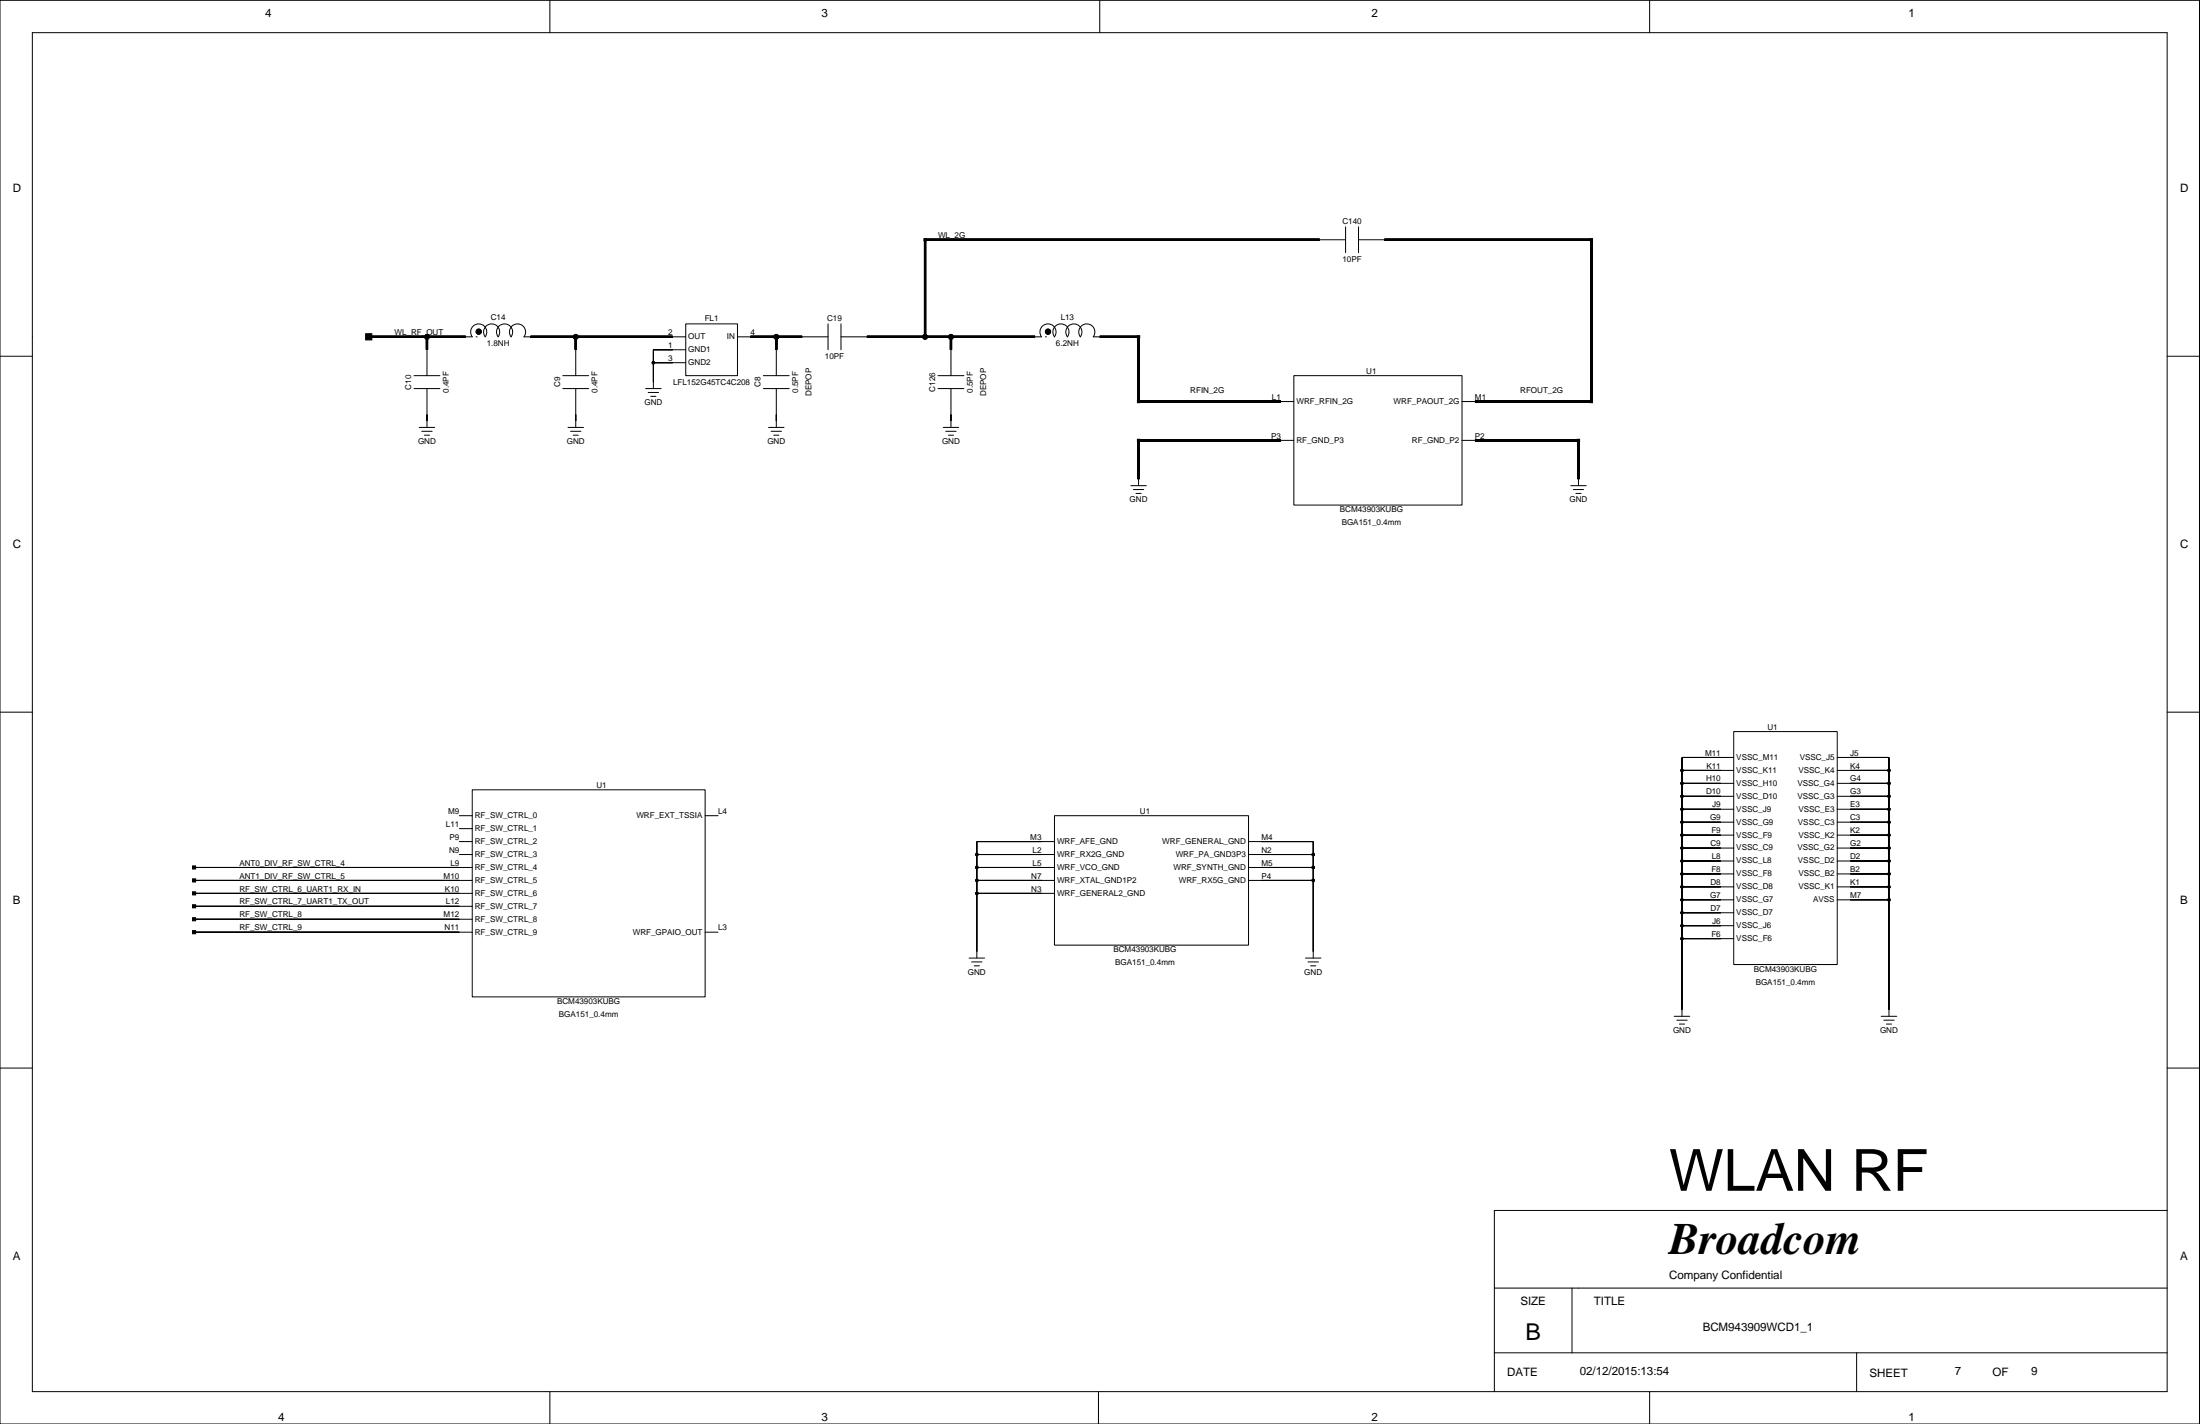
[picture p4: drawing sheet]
<svg xmlns="http://www.w3.org/2000/svg" width="432mm" height="279mm" viewBox="0 0 432 279" stroke-linecap="round" stroke-linejoin="round" font-family="sans-serif">
<g fill="none" stroke="#000" stroke-width=".2">
<path d="M0 .1h431.7v279.3h-431.7zM6.3 6.4h419.1v266.7h-419.1zM107.9 .1v6.3M215.9 .1v6.3M323.8 .1v6.3M259 47h5.1M264.1 44.5v5.1M266.6 47h5.1M266.6 44.5v5.1M0 69.9h6.3M81.3 76.2h5M81.3 73.7h5"/>
<path d="M83.8 68.6v5.1M83.8 76.2v7.7M91.4 66.1h1.3a1.59 1.59 0 0 1 .2-2.1 1.59 1.59 0 0 1 2.1 0 1.59 1.59 0 0 1 .2 2.1 1.59 1.59 0 0 1 .2-2.1 1.59 1.59 0 0 1 2.2 0 1.59 1.59 0 0 1 .2 2.1M93.5 66.1h.1M104.1 66.1h-1.3a1.59 1.59 0 0 0-.2-2.1 1.59 1.59 0 0 0-2.1 0 1.59 1.59 0 0 0-.2 2.1 1.59 1.59 0 0 0-.2-2.1 1.59 1.59 0 0 0-2.1 0 1.59 1.59 0 0 0-.2 2.1M110.5 76.2h5M110.5 73.7h5M113 68.6v5.1M113 76.2v7.7M126.7 76.2h3.1M127.2 77h2.1M127.7 77.8h1"/>
<path d="M128.2 71.2h6.4M132.1 66.1h2.5M134.6 63.5h10.1v10.2h-10.1zM134.6 68.6h-6.4v7.6M144.7 66.1h2.6M149.8 76.2h5.1M149.8 73.7h5.1M152.4 68.6v5.1M152.4 76.2v7.7M157.4 66.1h5.1M162.5 63.5v5.1M165.1 66.1h5"/>
<path d="M165.1 63.5v5.1M184.1 76.2h5.1M184.1 73.7h5.1M186.6 68.6v5.1M186.6 76.2v7.7M203.2 66.1h1.2a1.59 1.59 0 0 1 .2-2.1 1.59 1.59 0 0 1 2.2 0 1.59 1.59 0 0 1 .2 2.1 1.59 1.59 0 0 1 .2-2.1 1.59 1.59 0 0 1 2.1 0 1.59 1.59 0 0 1 .2 2.1 1.59 1.59 0 0 1 .2-2.1 1.59 1.59 0 0 1 2.1 0 1.59 1.59 0 0 1 .2 2.1 1.59 1.59 0 0 1 .2-2.1 1.59 1.59 0 0 1 2.2 0 1.59 1.59 0 0 1 .2 2.1h1.3M205.2 66.1h.1M251.4 78.8h2.5M253.9 73.7h33.1v25.4h-33.1zM287 78.8h2.5M425.4 69.9h6.3M82.3 83.9h3"/>
<path d="M82.8 84.6h2M83.3 85.4h1M111.5 83.9h3M112 84.6h2M112.5 85.4h1M150.8 83.9h3.1M151.3 84.6h2.1M151.9 85.4h1M185.1 83.9h3.1M185.6 84.6h2.1M186.1 85.4h1.1M221.9 95.3h3.1"/>
<path d="M222.5 96.1h2M223 96.8h1M223.5 94v1.3M251.4 86.4h2.5M287 86.4h2.5M308.3 95.3h3M308.8 96.1h2M309.3 96.8h1M309.8 94v1.3M0 139.7h6.3M425.4 139.7h6.3M92.7 155h45.7v40.6h-45.7z"/>
<path d="M330.1 158.8h10.2M330.1 151.2h10.2M330.1 153.7h10.2M330.1 156.2h10.2M340.3 143.5h20.3v45.8h-20.3zM340.3 148.6h-10.2v50.8M360.6 148.6h10.2v50.8M360.6 158.8h10.2M360.6 151.2h10.2M360.6 153.7h10.2M360.6 156.2h10.2M38.1 170.2h54.6"/>
<path d="M38.1 172.7h54.6M38.1 175.3h54.6M38.1 177.8h54.6M90.1 165.1h2.6M90.1 167.7h2.6M90.1 160h2.6M90.1 162.6h2.6M138.4 160h2.5M191.7 167.7h15.3M191.7 170.2h15.3M191.7 172.7h15.3M191.7 175.3h15.3"/>
<path d="M207 160h38.1v25.4h-38.1zM207 165.1h-15.3v22.9M245.1 165.1h12.7v22.9M245.1 167.7h12.7M245.1 170.2h12.7M245.1 172.7h12.7M330.1 176.6h10.2M330.1 168.9h10.2M330.1 166.4h10.2M330.1 163.9h10.2M330.1 161.3h10.2M330.1 171.5h10.2"/>
<path d="M330.1 174h10.2M330.1 179.1h10.2M360.6 176.6h10.2M360.6 168.9h10.2M360.6 166.4h10.2M360.6 163.9h10.2M360.6 161.3h10.2M360.6 171.5h10.2M360.6 174h10.2M38.1 180.4h54.6M38.1 182.9h54.6M138.4 182.9h2.5"/>
<path d="M190.2 188h3M190.7 188.7h2M191.2 189.5h1M256.2 188h3.1M256.7 188.7h2.1M257.2 189.5h1.1M328.6 199.4h3M330.1 184.2h10.2M330.1 181.6h10.2M369.2 199.4h3.1M0 209.6h6.3M329.1 200.2h2"/>
<path d="M329.6 200.9h1M369.7 200.2h2.1M370.2 200.9h1.1M425.4 209.6h6.3M425.4 237.5h-132.1v35.6M293.3 252.7h132.1M308.5 252.7v12.7M107.9 273.1v6.3M215.6 273.1v6.3M293.3 265.4h132.1M323.8 273.1v6.3M364.4 265.4v7.7"/>
<circle cx="83.8" cy="66.1" r=".48"/>
<circle cx="94" cy="65.1" r=".51"/>
<circle cx="113" cy="66.1" r=".48"/>
<circle cx="128.2" cy="71.2" r=".25"/>
<circle cx="152.4" cy="66.1" r=".48"/>
<circle cx="181.6" cy="66.1" r=".48"/>
<circle cx="186.6" cy="66.1" r=".48"/>
<circle cx="205.7" cy="65.1" r=".51"/>
<circle cx="330.1" cy="153.7" r=".25"/>
<circle cx="330.1" cy="158.8" r=".25"/>
<circle cx="330.1" cy="151.2" r=".25"/>
<circle cx="330.1" cy="156.2" r=".25"/>
<circle cx="370.8" cy="153.7" r=".25"/>
<circle cx="370.8" cy="158.8" r=".25"/>
<circle cx="370.8" cy="151.2" r=".25"/>
<circle cx="370.8" cy="156.2" r=".25"/>
<circle cx="191.7" cy="167.7" r=".25"/>
<circle cx="191.7" cy="175.3" r=".25"/>
<circle cx="191.7" cy="172.7" r=".25"/>
<circle cx="191.7" cy="170.2" r=".25"/>
<circle cx="257.8" cy="167.7" r=".25"/>
<circle cx="257.8" cy="172.7" r=".25"/>
<circle cx="257.8" cy="170.2" r=".25"/>
<circle cx="330.1" cy="168.9" r=".25"/>
<circle cx="330.1" cy="161.3" r=".25"/>
<circle cx="330.1" cy="171.5" r=".25"/>
<circle cx="330.1" cy="179.1" r=".25"/>
<circle cx="330.1" cy="174" r=".25"/>
<circle cx="330.1" cy="166.4" r=".25"/>
<circle cx="330.1" cy="163.9" r=".25"/>
<circle cx="330.1" cy="176.6" r=".25"/>
<circle cx="370.8" cy="161.3" r=".25"/>
<circle cx="370.8" cy="168.9" r=".25"/>
<circle cx="370.8" cy="171.5" r=".25"/>
<circle cx="370.8" cy="174" r=".25"/>
<circle cx="370.8" cy="166.4" r=".25"/>
<circle cx="370.8" cy="163.9" r=".25"/>
<circle cx="370.8" cy="176.6" r=".25"/>
<circle cx="330.1" cy="181.6" r=".25"/>
<circle cx="330.1" cy="184.2" r=".25"/>
</g>
<g fill="#000" stroke="#000" stroke-width=".2">
<path d="M181.3 46.8h.5v.5h-.5z" fill-rule="evenodd"/>
<path d="M312.1 46.8h.5v.5h-.5z" fill-rule="evenodd"/>
<path d="M71.8 65.5h1.2v1.2h-1.2z" fill-rule="evenodd"/>
<path d="M128.2 68.6v2.6z" fill-rule="evenodd"/>
<path d="M128.2 71.2v3.8z" fill-rule="evenodd"/>
<path d="M128.2 68.6h3.9z" fill-rule="evenodd"/>
<path d="M128.2 71.2h3.9z" fill-rule="evenodd"/>
<path d="M223.2 65.9h.5v.4h-.5z" fill-rule="evenodd"/>
<path d="M223.2 78.6h.5v.4h-.5z" fill-rule="evenodd"/>
<path d="M312.1 78.6h.5v.4h-.5z" fill-rule="evenodd"/>
<path d="M83.8 81.3v1.3z" fill-rule="evenodd"/>
<path d="M113 81.3v1.3z" fill-rule="evenodd"/>
<path d="M152.4 81.3v1.3z" fill-rule="evenodd"/>
<path d="M186.6 81.3v1.3z" fill-rule="evenodd"/>
<path d="M223.2 86.2h.5v.4h-.5z" fill-rule="evenodd"/>
<path d="M309.6 86.2h.4v.4h-.4z" fill-rule="evenodd"/>
<path d="M330.1 148.6v2.6z" fill-rule="evenodd"/>
<path d="M330.1 151.2v2.5z" fill-rule="evenodd"/>
<path d="M330.1 153.7v2.5z" fill-rule="evenodd"/>
<path d="M330.1 156.2v2.6z" fill-rule="evenodd"/>
<path d="M330.1 158.8v2.5z" fill-rule="evenodd"/>
<path d="M330.1 158.8h7.6z" fill-rule="evenodd"/>
<path d="M330.1 148.6h7.6z" fill-rule="evenodd"/>
<path d="M330.1 151.2h7.6z" fill-rule="evenodd"/>
<path d="M330.1 153.7h7.6z" fill-rule="evenodd"/>
<path d="M330.1 156.2h7.6z" fill-rule="evenodd"/>
<path d="M363.1 156.2h7.7z" fill-rule="evenodd"/>
<path d="M363.1 148.6h7.7z" fill-rule="evenodd"/>
<path d="M370.8 148.6v2.6z" fill-rule="evenodd"/>
<path d="M363.1 151.2h7.7z" fill-rule="evenodd"/>
<path d="M370.8 151.2v2.5z" fill-rule="evenodd"/>
<path d="M363.1 153.7h7.7z" fill-rule="evenodd"/>
<path d="M370.8 153.7v2.5z" fill-rule="evenodd"/>
<path d="M370.8 156.2v2.6z" fill-rule="evenodd"/>
<path d="M363.1 158.8h7.7z" fill-rule="evenodd"/>
<path d="M370.8 158.8v2.5z" fill-rule="evenodd"/>
<path d="M37.8 169.9h.6v.6h-.6z" fill-rule="evenodd"/>
<path d="M37.8 172.4h.6v.6h-.6z" fill-rule="evenodd"/>
<path d="M37.8 177.5h.6v.6h-.6z" fill-rule="evenodd"/>
<path d="M37.8 175h.6v.6h-.6z" fill-rule="evenodd"/>
<path d="M38.1 170.2h52z" fill-rule="evenodd"/>
<path d="M38.1 172.7h52z" fill-rule="evenodd"/>
<path d="M38.1 177.8h52z" fill-rule="evenodd"/>
<path d="M38.1 175.3h52z" fill-rule="evenodd"/>
<path d="M191.7 165.1v2.6z" fill-rule="evenodd"/>
<path d="M191.7 175.3v11.4z" fill-rule="evenodd"/>
<path d="M191.7 172.7v2.6z" fill-rule="evenodd"/>
<path d="M191.7 170.2v2.5z" fill-rule="evenodd"/>
<path d="M191.7 167.7v2.5z" fill-rule="evenodd"/>
<path d="M191.7 175.3h12.7z" fill-rule="evenodd"/>
<path d="M191.7 172.7h12.7z" fill-rule="evenodd"/>
<path d="M191.7 170.2h12.7z" fill-rule="evenodd"/>
<path d="M191.7 167.7h12.7z" fill-rule="evenodd"/>
<path d="M191.7 165.1h12.7z" fill-rule="evenodd"/>
<path d="M247.6 165.1h10.2z" fill-rule="evenodd"/>
<path d="M257.8 165.1v2.6z" fill-rule="evenodd"/>
<path d="M247.6 167.7h10.2z" fill-rule="evenodd"/>
<path d="M247.6 170.2h10.2z" fill-rule="evenodd"/>
<path d="M247.6 172.7h10.2z" fill-rule="evenodd"/>
<path d="M257.8 172.7v14z" fill-rule="evenodd"/>
<path d="M257.8 167.7v2.5z" fill-rule="evenodd"/>
<path d="M257.8 170.2v2.5z" fill-rule="evenodd"/>
<path d="M330.1 161.3v2.6z" fill-rule="evenodd"/>
<path d="M330.1 163.9v2.5z" fill-rule="evenodd"/>
<path d="M330.1 166.4v2.5z" fill-rule="evenodd"/>
<path d="M330.1 168.9v2.6z" fill-rule="evenodd"/>
<path d="M330.1 171.5v2.5z" fill-rule="evenodd"/>
<path d="M330.1 174v2.6z" fill-rule="evenodd"/>
<path d="M330.1 176.6v2.5z" fill-rule="evenodd"/>
<path d="M330.1 179.1v2.5z" fill-rule="evenodd"/>
<path d="M330.1 176.6h7.6z" fill-rule="evenodd"/>
<path d="M330.1 168.9h7.6z" fill-rule="evenodd"/>
<path d="M330.1 166.4h7.6z" fill-rule="evenodd"/>
<path d="M330.1 163.9h7.6z" fill-rule="evenodd"/>
<path d="M330.1 161.3h7.6z" fill-rule="evenodd"/>
<path d="M330.1 171.5h7.6z" fill-rule="evenodd"/>
<path d="M330.1 174h7.6z" fill-rule="evenodd"/>
<path d="M330.1 179.1h7.6z" fill-rule="evenodd"/>
<path d="M363.1 176.6h7.7z" fill-rule="evenodd"/>
<path d="M370.8 176.6v21.5z" fill-rule="evenodd"/>
<path d="M363.1 163.9h7.7z" fill-rule="evenodd"/>
<path d="M363.1 161.3h7.7z" fill-rule="evenodd"/>
<path d="M370.8 161.3v2.6z" fill-rule="evenodd"/>
<path d="M370.8 163.9v2.5z" fill-rule="evenodd"/>
<path d="M363.1 166.4h7.7z" fill-rule="evenodd"/>
<path d="M370.8 166.4v2.5z" fill-rule="evenodd"/>
<path d="M363.1 168.9h7.7z" fill-rule="evenodd"/>
<path d="M370.8 168.9v2.6z" fill-rule="evenodd"/>
<path d="M370.8 174v2.6z" fill-rule="evenodd"/>
<path d="M370.8 171.5v2.5z" fill-rule="evenodd"/>
<path d="M363.1 171.5h7.7z" fill-rule="evenodd"/>
<path d="M363.1 174h7.7z" fill-rule="evenodd"/>
<path d="M37.8 180.1h.6v.6h-.6z" fill-rule="evenodd"/>
<path d="M37.8 182.6h.6v.6h-.6z" fill-rule="evenodd"/>
<path d="M38.1 180.4h52z" fill-rule="evenodd"/>
<path d="M38.1 182.9h52z" fill-rule="evenodd"/>
<path d="M330.1 184.2v13.9z" fill-rule="evenodd"/>
<path d="M330.1 181.6v2.6z" fill-rule="evenodd"/>
<path d="M330.1 184.2h7.6z" fill-rule="evenodd"/>
<path d="M330.1 181.6h7.6z" fill-rule="evenodd"/>
<circle cx="83.8" cy="66.1" r=".48"/>
<circle cx="94" cy="65.1" r=".51"/>
<circle cx="113" cy="66.1" r=".48"/>
<circle cx="128.2" cy="71.2" r=".25"/>
<circle cx="152.4" cy="66.1" r=".48"/>
<circle cx="181.6" cy="66.1" r=".48"/>
<circle cx="186.6" cy="66.1" r=".48"/>
<circle cx="205.7" cy="65.1" r=".51"/>
<circle cx="330.1" cy="153.7" r=".25"/>
<circle cx="330.1" cy="158.8" r=".25"/>
<circle cx="330.1" cy="151.2" r=".25"/>
<circle cx="330.1" cy="156.2" r=".25"/>
<circle cx="370.8" cy="153.7" r=".25"/>
<circle cx="370.8" cy="158.8" r=".25"/>
<circle cx="370.8" cy="151.2" r=".25"/>
<circle cx="370.8" cy="156.2" r=".25"/>
<circle cx="191.7" cy="167.7" r=".25"/>
<circle cx="191.7" cy="175.3" r=".25"/>
<circle cx="191.7" cy="172.7" r=".25"/>
<circle cx="191.7" cy="170.2" r=".25"/>
<circle cx="257.8" cy="167.7" r=".25"/>
<circle cx="257.8" cy="172.7" r=".25"/>
<circle cx="257.8" cy="170.2" r=".25"/>
<circle cx="330.1" cy="168.9" r=".25"/>
<circle cx="330.1" cy="161.3" r=".25"/>
<circle cx="330.1" cy="171.5" r=".25"/>
<circle cx="330.1" cy="179.1" r=".25"/>
<circle cx="330.1" cy="174" r=".25"/>
<circle cx="330.1" cy="166.4" r=".25"/>
<circle cx="330.1" cy="163.9" r=".25"/>
<circle cx="330.1" cy="176.6" r=".25"/>
<circle cx="370.8" cy="161.3" r=".25"/>
<circle cx="370.8" cy="168.9" r=".25"/>
<circle cx="370.8" cy="171.5" r=".25"/>
<circle cx="370.8" cy="174" r=".25"/>
<circle cx="370.8" cy="166.4" r=".25"/>
<circle cx="370.8" cy="163.9" r=".25"/>
<circle cx="370.8" cy="176.6" r=".25"/>
<circle cx="330.1" cy="181.6" r=".25"/>
<circle cx="330.1" cy="184.2" r=".25"/>
</g>
<g fill="#000" stroke="#000" stroke-width=".45">
<path d="M181.6 47v19.1z" fill-rule="evenodd"/>
<path d="M181.6 47h77.4z" fill-rule="evenodd"/>
<path d="M271.7 47h40.6z" fill-rule="evenodd"/>
<path d="M312.3 47v31.8z" fill-rule="evenodd"/>
<path d="M83.8 66.1v2.5z" fill-rule="evenodd"/>
<path d="M72.4 66.1h11.4z" fill-rule="evenodd"/>
<path d="M83.8 66.1h7.6z" fill-rule="evenodd"/>
<path d="M113 66.1v2.5z" fill-rule="evenodd"/>
<path d="M104.1 66.1h8.9z" fill-rule="evenodd"/>
<path d="M113 66.1h19.1z" fill-rule="evenodd"/>
<path d="M152.4 66.1v2.5z" fill-rule="evenodd"/>
<path d="M147.3 66.1h5.1z" fill-rule="evenodd"/>
<path d="M152.4 66.1h5z" fill-rule="evenodd"/>
<path d="M170.1 66.1h11.5z" fill-rule="evenodd"/>
<path d="M186.6 66.1v2.5z" fill-rule="evenodd"/>
<path d="M181.6 66.1h5z" fill-rule="evenodd"/>
<path d="M186.6 66.1h16.6z" fill-rule="evenodd"/>
<path d="M215.9 66.1h7.6z" fill-rule="evenodd"/>
<path d="M223.5 66.1v12.7z" fill-rule="evenodd"/>
<path d="M223.5 78.8h27.9z" fill-rule="evenodd"/>
<path d="M289.5 78.8h22.8z" fill-rule="evenodd"/>
<path d="M223.5 86.4v7.6z" fill-rule="evenodd"/>
<path d="M223.5 86.4h27.9z" fill-rule="evenodd"/>
<path d="M309.8 86.4v7.6z" fill-rule="evenodd"/>
<path d="M289.5 86.4h20.3z" fill-rule="evenodd"/>
</g>
<g fill="none" stroke="#000" stroke-width=".45">
<path d="M259 47h-77.4v19.1M271.7 47h40.6v31.8h-22.8M72.4 66.1h19M83.8 66.1v2.5M104.1 66.1h28M113 66.1v2.5M147.3 66.1h10.1M152.4 66.1v2.5M170.1 66.1h33.1M186.6 66.1v2.5M215.9 66.1h7.6v12.7h27.9M251.4 86.4h-27.9v7.6"/>
<path d="M289.5 86.4h20.3v7.6"/>
</g>
<text font-size="11.4" x="327.6" y="233.6">WLAN RF</text>
<text font-size="8.8" x="327.6" y="246.1">Broadcom</text>
<text font-size="4.6" x="299.4" y="263">B</text>
<g font-size="2.3">
<text x="52.1" y="3.4">4</text>
<text x="161.3" y="3.4">3</text>
<text x="269.2" y="3.4">2</text>
<text x="374.6" y="3.4">1</text>
<text x="2.5" y="37.6">D</text>
<text x="427.9" y="37.6">D</text>
<text x="2.5" y="107.5">C</text>
<text x="427.9" y="107.5">C</text>
<text x="2.5" y="177.3">B</text>
<text x="427.9" y="177.3">B</text>
<text x="2.5" y="247.1">A</text>
<text x="327.6" y="250.9">Company Confidential</text>
<text x="427.9" y="247.1">A</text>
<text x="298.4" y="256">SIZE</text>
<text x="312.8" y="256">TITLE</text>
<text x="334.2" y="261.1">BCM943909WCD1_1</text>
<text x="310.1" y="269.7">02/12/2015:13:54</text>
<text x="383.7" y="269.7">7</text>
<text x="398.7" y="269.7">9</text>
<text x="295.8" y="270">DATE</text>
<text x="366.9" y="270.2">SHEET</text>
<text x="391.1" y="270">OF</text>
<text x="54.6" y="278.9">4</text>
<text x="161.3" y="278.9">3</text>
<text x="269.2" y="278.9">2</text>
<text x="374.6" y="278.9">1</text>
</g>
<g font-size="1.6">
<text x="184.1" y="46.7">WL_2G</text>
<text x="263.5" y="44">C140</text>
<text x="263.5" y="51.3">10PF</text>
<text x="77.5" y="65.7">WL_RF_OUT</text>
<text x="96.3" y="62.8">C14</text>
<text x="131.2" y="65.7">2</text>
<text x="138.3" y="63">FL1</text>
<text x="147.3" y="65.7">4</text>
<text x="162.3" y="63">C19</text>
<text x="208.2" y="62.8">L13</text>
<text x="95.5" y="67.8">1.8NH</text>
<text x="131.2" y="68.3">1</text>
<text x="131.2" y="70.8">3</text>
<text x="135.1" y="71.6">GND2</text>
<text x="135.1" y="69.1">GND1</text>
<text x="135.1" y="66.6">OUT</text>
<text x="142.7" y="66.6">IN</text>
<text x="161.9" y="70.4">10PF</text>
<text x="207.3" y="67.8">6.2NH</text>
<text x="80.7" y="76.4" transform="rotate(-90 80.7 76.4)">C10</text>
<text x="88.1" y="77.1" transform="rotate(-90 88.1 77.1)">0.4PF</text>
<text x="109.9" y="76" transform="rotate(-90 109.9 76)">C9</text>
<text x="117.3" y="77.1" transform="rotate(-90 117.3 77.1)">0.4PF</text>
<text x="132.1" y="75.5">LFL152G45TC4C208</text>
<text x="149.3" y="76" transform="rotate(-90 149.3 76)">C8</text>
<text x="156.6" y="77.1" transform="rotate(-90 156.6 77.1)">0.5PF</text>
<text x="159.3" y="77.7" transform="rotate(-90 159.3 77.7)">DEPOP</text>
<text x="183.6" y="76.9" transform="rotate(-90 183.6 76.9)">C126</text>
<text x="190.9" y="77.1" transform="rotate(-90 190.9 77.1)">0.5PF</text>
<text x="193.5" y="77.7" transform="rotate(-90 193.5 77.7)">DEPOP</text>
<text x="233.6" y="77.2">RFIN_2G</text>
<text x="268.2" y="73.3">U1</text>
<text x="298.4" y="77.2">RFOUT_2G</text>
<text x="126.5" y="79.5">GND</text>
<text x="249.6" y="78.4">L1</text>
<text x="254.5" y="79.3">WRF_RFIN_2G</text>
<text x="273.5" y="79.3">WRF_PAOUT_2G</text>
<text x="289.5" y="78.4">M1</text>
<text x="82" y="87.1">GND</text>
<text x="111.2" y="87.1">GND</text>
<text x="150.6" y="87.1">GND</text>
<text x="184.9" y="87.1">GND</text>
<text x="249.5" y="86">P3</text>
<text x="254.5" y="86.9">RF_GND_P3</text>
<text x="277.1" y="86.9">RF_GND_P2</text>
<text x="289.5" y="86">P2</text>
<text x="221.7" y="98.6">GND</text>
<text x="263" y="100.5">BCM43903KUBG</text>
<text x="308.1" y="98.6">GND</text>
<text x="263.3" y="103.1">BGA151_0.4mm</text>
<text x="346.9" y="143.2">U1</text>
<text x="334.7" y="148.3">M11</text>
<text x="340.8" y="149.1">VSSC_M11</text>
<text x="353.2" y="149.1">VSSC_J5</text>
<text x="363.1" y="148.3">J5</text>
<text x="117.1" y="154.6">U1</text>
<text x="334.8" y="155.9">D10</text>
<text x="334.8" y="153.3">H10</text>
<text x="334.9" y="150.8">K11</text>
<text x="340.8" y="151.6">VSSC_K11</text>
<text x="340.8" y="154.2">VSSC_H10</text>
<text x="352.8" y="154.2">VSSC_G4</text>
<text x="353" y="151.6">VSSC_K4</text>
<text x="363.1" y="155.9">G3</text>
<text x="363.1" y="153.3">G4</text>
<text x="363.1" y="150.8">K4</text>
<text x="87.9" y="159.7">M9</text>
<text x="93.2" y="160.5">RF_SW_CTRL_0</text>
<text x="124.9" y="160.5">WRF_EXT_TSSIA</text>
<text x="140.9" y="159.7">L4</text>
<text x="223.7" y="159.7">U1</text>
<text x="335.6" y="161">G9</text>
<text x="336.1" y="158.4">J9</text>
<text x="340.8" y="156.7">VSSC_D10</text>
<text x="340.8" y="159.3">VSSC_J9</text>
<text x="340.8" y="161.8">VSSC_G9</text>
<text x="352.8" y="156.7">VSSC_G3</text>
<text x="352.9" y="161.8">VSSC_C3</text>
<text x="353" y="159.3">VSSC_E3</text>
<text x="363.1" y="161">C3</text>
<text x="363.1" y="158.4">E3</text>
<text x="87.5" y="162.2">L11</text>
<text x="88.1" y="167.3">N9</text>
<text x="88.2" y="164.8">P9</text>
<text x="93.2" y="163.1">RF_SW_CTRL_1</text>
<text x="93.2" y="165.6">RF_SW_CTRL_2</text>
<text x="202.2" y="164.8">M3</text>
<text x="202.7" y="167.3">L2</text>
<text x="207.5" y="165.6">WRF_AFE_GND</text>
<text x="228.1" y="165.6">WRF_GENERAL_GND</text>
<text x="247.6" y="167.3">N2</text>
<text x="247.6" y="164.8">M4</text>
<text x="335.7" y="166">C9</text>
<text x="335.9" y="163.5">F9</text>
<text x="340.8" y="164.3">VSSC_F9</text>
<text x="340.8" y="166.9">VSSC_C9</text>
<text x="352.8" y="166.9">VSSC_G2</text>
<text x="353" y="164.3">VSSC_K2</text>
<text x="363.1" y="166">G2</text>
<text x="363.1" y="163.5">K2</text>
<text x="47" y="169.8">ANT0_DIV_RF_SW_CTRL_4</text>
<text x="47" y="172.4">ANT1_DIV_RF_SW_CTRL_5</text>
<text x="87.1" y="172.4">M10</text>
<text x="88.4" y="169.8">L9</text>
<text x="93.2" y="168.1">RF_SW_CTRL_3</text>
<text x="93.2" y="170.7">RF_SW_CTRL_4</text>
<text x="93.2" y="173.2">RF_SW_CTRL_5</text>
<text x="202.4" y="172.4">N7</text>
<text x="202.7" y="169.8">L5</text>
<text x="207.5" y="168.1">WRF_RX2G_GND</text>
<text x="207.5" y="170.7">WRF_VCO_GND</text>
<text x="207.5" y="173.2">WRF_XTAL_GND1P2</text>
<text x="230.3" y="170.7">WRF_SYNTH_GND</text>
<text x="230.8" y="168.1">WRF_PA_GND3P3</text>
<text x="231.4" y="173.2">WRF_RX5G_GND</text>
<text x="247.6" y="172.4">P4</text>
<text x="247.6" y="169.8">M5</text>
<text x="335.7" y="173.7">D8</text>
<text x="335.9" y="171.1">F8</text>
<text x="336" y="168.6">L8</text>
<text x="340.8" y="169.4">VSSC_L8</text>
<text x="340.8" y="171.9">VSSC_F8</text>
<text x="352.9" y="169.4">VSSC_D2</text>
<text x="353" y="171.9">VSSC_B2</text>
<text x="363.1" y="173.7">K1</text>
<text x="363.1" y="171.1">B2</text>
<text x="363.1" y="168.6">D2</text>
<text x="47" y="177.5">RF_SW_CTRL_7_UART1_TX_OUT</text>
<text x="47" y="174.9">RF_SW_CTRL_6_UART1_RX_IN</text>
<text x="87.3" y="174.9">K10</text>
<text x="87.5" y="177.5">L12</text>
<text x="93.2" y="175.8">RF_SW_CTRL_6</text>
<text x="93.2" y="178.3">RF_SW_CTRL_7</text>
<text x="202.4" y="174.9">N3</text>
<text x="207.5" y="175.8">WRF_GENERAL2_GND</text>
<text x="335.6" y="176.2">G7</text>
<text x="335.7" y="178.7">D7</text>
<text x="340.8" y="174.5">VSSC_D8</text>
<text x="340.8" y="177">VSSC_G7</text>
<text x="340.8" y="179.6">VSSC_D7</text>
<text x="353" y="174.5">VSSC_K1</text>
<text x="355.9" y="177">AVSS</text>
<text x="363.1" y="176.2">M7</text>
<text x="47" y="180">RF_SW_CTRL_8</text>
<text x="47" y="182.5">RF_SW_CTRL_9</text>
<text x="87.1" y="180">M12</text>
<text x="87.2" y="182.5">N11</text>
<text x="93.2" y="180.8">RF_SW_CTRL_8</text>
<text x="93.2" y="183.4">RF_SW_CTRL_9</text>
<text x="124.2" y="183.4">WRF_GPAIO_OUT</text>
<text x="140.9" y="182.5">L3</text>
<text x="335.9" y="183.8">F6</text>
<text x="336.1" y="181.3">J6</text>
<text x="340.8" y="182.1">VSSC_J6</text>
<text x="340.8" y="184.6">VSSC_F6</text>
<text x="190" y="191.2">GND</text>
<text x="218.5" y="186.9">BCM43903KUBG</text>
<text x="218.9" y="189.4">BGA151_0.4mm</text>
<text x="256" y="191.2">GND</text>
<text x="344.2" y="190.7">BCM43903KUBG</text>
<text x="109.3" y="197">BCM43903KUBG</text>
<text x="344.6" y="193.2">BGA151_0.4mm</text>
<text x="109.7" y="199.6">BGA151_0.4mm</text>
<text x="328.4" y="202.7">GND</text>
<text x="369" y="202.7">GND</text>
</g>
</svg>
